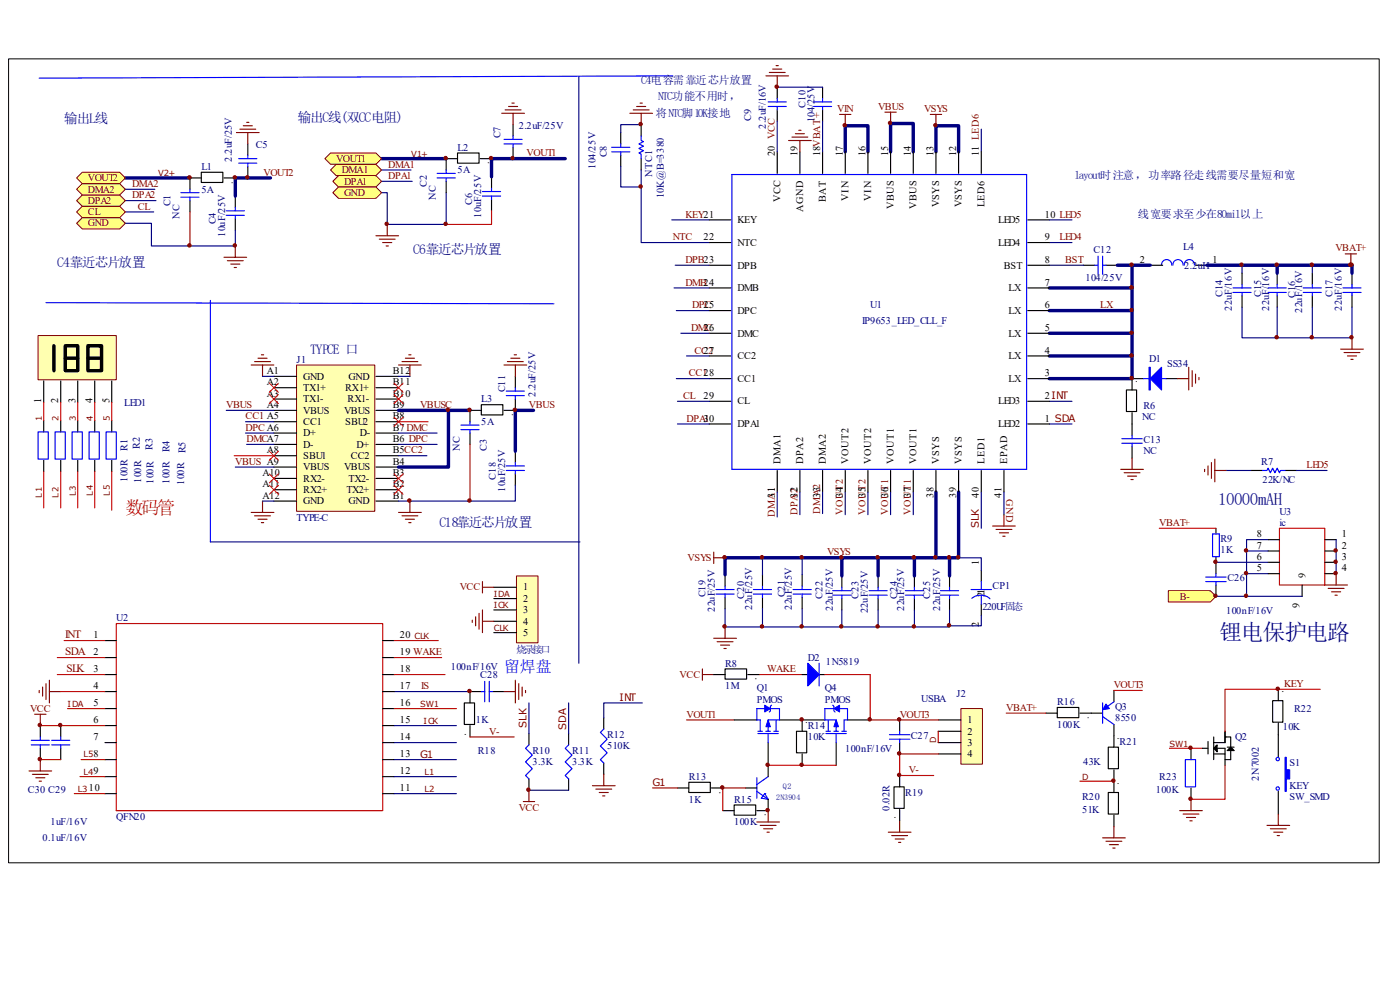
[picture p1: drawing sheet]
<svg xmlns="http://www.w3.org/2000/svg" width="297mm" height="210mm" viewBox="0 0 297 210" stroke-linecap="round" stroke-linejoin="round" font-family="sans-serif">
<path d="M1.8 12.5h290.8v170.5h-290.8z" fill="none" stroke="#000" stroke-width=".21"/>
<g fill="none" stroke="#00f" stroke-width=".24">
<path d="M142.8 16.1l-134.5 .5M104.3 39.9v.7M106.9 30.5h3.9M106.9 29.6h3.9M108.8 28.8v.8M108.8 30.5v.7M136 28.8v1l.5 .2-1 .5 1 .5-1 .5 1 .5-1 .5 .5 .2v1M163 22.6h3.8M163 21.6h3.8M164.9 20.9v.7M164.9 22.6v.7M102.4 40.6h3.8"/>
<path d="M102.4 41.6h3.8M104.3 41.6v.7M232.2 56.3h.8M233 54.3v3.9M233.9 54.3v3.9M233.9 56.3h.7M248.6 56.2a1.08 1.08 0 0 0-1.1-1.1 1.08 1.08 0 0 0-1.1 1.2M251 56.2a1.08 1.08 0 0 0-1.1-1.1 1.08 1.08 0 0 0-1.1 1.2M253.4 56.2a1.08 1.08 0 0 0-1.1-1.1 1.08 1.08 0 0 0-1.1 1.2M269 61.1h3.9M269 62h3.9M271 60.4v.7"/>
<path d="M271 62v.8M276.5 61.1h3.8M276.5 62h3.8M278.4 60.4v.7M278.4 62v.8M284.9 61.1h3.9M284.9 62h3.9M286.8 60.4v.7M286.8 62v.8M267.8 99.8h1l.2-.5 .5 1 .5-1 .5 1 .5-1 .4 1 .3-.5h.9M151.9 126h3.8M151.9 125.1h3.8"/>
<path d="M153.8 124.3v.8M153.8 126v.7M159.8 126h3.9M159.8 125.1h3.9M161.8 124.3v.8M161.8 126v.7M168.3 126h3.8M168.3 125.1h3.8M170.2 124.3v.8M170.2 126v.7M176.7 126.3h3.8M176.7 125.3h3.8"/>
<path d="M178.6 124.6v.7M178.6 126.3v.7"/>
</g>
<g fill="none" stroke="#000" stroke-width=".24">
<path d="M164.9 18.5v2.4M104.3 37.5v2.4M108.8 26.4v2.4M108.8 31.2v2.5M136 26.4v2.4M136 33.7v2.4M164.9 23.3v2.4M104.3 42.3v2.4M229.8 56.3h2.4M234.6 56.3h2.4M244.3 56.3h2.4M253.6 56.3h2.4"/>
<path d="M271 58v2.4M278.4 58v2.4M286.8 58v2.4M271 62.8v2.4M278.4 62.8v2.4M286.8 62.8v2.4M265.4 99.8h2.4M272.6 99.8h2.4M153.8 121.9v2.4M153.8 126.7v2.5M161.8 121.9v2.4M161.8 126.7v2.5"/>
<path d="M170.2 121.9v2.4M170.2 126.7v2.5M178.6 122.2v2.4M178.6 127v2.4"/>
</g>
<path d="M80.9 36.1h6.3M80.9 38.5h6.5M263.5 65.2v6.5h7.5M271 65.2v6.5h7.4M278.4 65.2v6.5h8.4v-6.5" fill="none" stroke="#000080" stroke-width=".24"/>
<path d="M79.7 50h4.9M80.5 50.7h3.3M81.2 51.5h1.9M81.9 52.2h.5M82.2 47.6v2.4M284.4 74.1h4.8M285.1 74.8h3.4M285.9 75.5h1.9M286.6 76.2h.5M286.8 71.7v2.4M151.4 117.1v2.4M151.4 118.3h2.4" fill="none" stroke="#800000" stroke-width=".24"/>
<path d="M62.9 77.4h16.6v31.1h-16.6z" fill-rule="evenodd" fill="#ffffb0" stroke="#800000" stroke-width=".21"/>
<g fill="none" stroke="#000" stroke-width=".24">
<path d="M174.5 18.5v2.4M52.6 30.5v2.4M52.6 35.3v2.4M131.7 28.1v2.4M131.7 32.9v2.4M164.9 32.2v4.6M169.7 32.2v4.6M174.5 23.3v2.4M174.5 32.2v4.6M179.3 32.2v4.6M184.1 32.2v4.6M188.9 32.2v4.6"/>
<path d="M193.7 32.2v4.6M198.6 32.2v4.6M203.4 32.2v4.6M208.2 32.2v4.6M49.9 41.6v2.4M49.9 46.4v2.4M150.5 56.3h4.5M150.5 51.5h4.5M150.5 46.6h4.5M218 56.3h4.6M218 51.5h4.6M218 46.6h4.6"/>
<path d="M263.5 58v2.4M58.1 79.8h4.8M79.7 79.8h4.9M109.3 79.8v2.4M150.5 75.5h4.5M150.5 70.7h4.5M150.5 65.9h4.5M150.5 61.1h4.5M218 75.5h4.6M218 70.7h4.6M218 65.9h4.6M218 61.1h4.6"/>
<path d="M263.5 62.8v2.4M58.1 82.2h4.8M58.1 84.7h4.8M58.1 87.1h4.8M58.1 89.5h4.8M58.1 91.9h4.8M58.1 94.3h4.8M58.1 96.7h4.8M58.1 99.1h4.8M79.7 82.2h4.9M79.7 84.7h4.9M79.7 87.1h4.9"/>
<path d="M79.7 89.5h4.9M79.7 91.9h4.9M79.7 94.3h4.9M79.7 96.7h4.9M79.7 99.1h4.9M109.3 84.7v2.4M109.3 95.7v2.4M150.5 80.3h4.5M150.5 89.9h4.5M150.5 85.1h4.5M164.9 99.8v4.6M169.7 99.8v4.6"/>
<path d="M174.5 99.8v4.6M179.3 99.8v4.6M184.1 99.8v4.6M188.9 99.8v4.6M193.7 99.8v4.6M198.6 99.8v4.6M203.4 99.8v4.6M208.2 99.8v4.6M213 99.8v4.6M218 80.3h4.6M218 89.9h4.6M218 85.1h4.6"/>
<path d="M240.2 80.3h2.4M247.4 80.3h2.4M58.1 101.5h4.8M58.1 103.9h4.8M58.1 106.3h4.8M79.7 101.5h4.9M79.7 103.9h4.9M79.7 106.3h4.9M109.3 100.5v2.4M186.3 122.2v2.4M186.3 127v2.4M194 122.2v2.4"/>
<path d="M194 127v2.4M201.4 122.2v2.4M201.4 127v2.4M208.2 121v2.4M208.2 128.2v2.4"/>
</g>
<g fill="none" stroke="#000080" stroke-width=".24">
<path d="M164.9 18.5h9.6M131.7 35.3v4.4h4.3M136 36.1v15.4h14.5M136 26.4h-4.3v1.7M164.9 25.7v6.5M174.5 25.7v6.5M208.2 27.4v4.8M26.6 47.4h5.5v4.8h17.8v-3.4M26.6 40.2h6.2M26.6 42.6h6.5M26.6 45h6M80.9 40.9h1.3v6.7h12.5v-6.7"/>
<path d="M142.5 46.6h8M143.2 56.3h7.3M222.6 56.3h7.2M222.6 51.5h4.8M222.6 46.6h4.8M263.5 56.3v1.7M278.4 56.3v1.7M55.7 79.8h2.4M84.6 79.8h2.4M143 61.1h7.5M143.5 65.9h7M144.4 70.7h6.1"/>
<path d="M145.6 75.5h4.9M48 87.1h10.1M49.9 99.1h8.2M52.1 89.5h6M52.1 91.9h6M52.3 94.3h5.8M84.6 96.7h6M84.6 91.9h8.1M84.6 94.3h8.1M143.5 80.3h7M143.7 89.9h6.8M143.7 85.1h6.8"/>
<path d="M222.6 89.9h4.8M222.6 85.1h4.8M260.1 99.8h5.3M275 99.8h6.5M55.7 106.3h2.4M109.3 102.9v3.4h-24.7M161.8 118.3v3.6M164.9 104.4v5.3M169.7 104.4v4.8M170.2 118.3v3.6M174.5 104.4v4.5M179.3 104.4v4.8"/>
<path d="M184.1 104.4v4.8M188.9 104.4v4.8M193.7 104.4v4.8M203.4 118.3h4.8v2.7M208.2 104.4v7.7M213 104.4v4.8M153.8 129.2v3.8h24.8v-3.6M161.8 129.2v3.8M170.2 129.2v3.8M178.6 133h7.7M186.3 129.4v3.6h15.1v-.2h6.8v-2.2M194 129.4v3.6"/>
<path d="M201.4 129.4v3.4"/>
</g>
<g fill="none" stroke="#800000" stroke-width=".24">
<path d="M162.5 16.1h4.8M163.2 15.4h3.4M163.9 14.7h1.9M164.6 13.9h.5M164.9 16.1v2.4M50.2 28.1h4.8M50.9 27.4h3.4M51.6 26.7h1.9M52.3 26h.5M52.6 28.1v2.4M106.4 24h4.9M107.2 23.3h3.3"/>
<path d="M107.9 22.6h1.9M108.6 21.9h.5M108.8 24v2.4M133.6 24h4.8M134.3 23.3h3.4M135.1 22.6h1.9M135.8 21.9h.5M136 24v2.4M167.3 29.8h4.8M168 29.1h3.4M168.7 28.4h2M169.5 27.6h.4"/>
<path d="M169.7 29.8v2.4M178.1 24.3h2.4M179.3 24.3v2.4M187.7 23.8h2.4M188.9 23.8v2.4M197.4 24.3h2.4M198.6 24.3v2.4M47.5 54.6h4.8M48.2 55.3h3.4M49 56h1.9M49.7 56.7h.5M49.9 52.2v2.4"/>
<path d="M285.4 53.9h2.4M286.6 53.9v2.4M53.3 77.4h4.8M54 76.7h3.4M54.7 76h2M55.5 75.3h.4M55.7 77.4v2.4M84.6 77.4h4.8M85.3 76.7h3.3M86 76h1.9M86.7 75.3h.5M87 77.4v2.4"/>
<path d="M106.9 77.4h4.8M107.6 76.7h3.4M108.4 76h1.9M109.1 75.3h.5M109.3 77.4v2.4M252.2 77.9v4.8M252.9 78.6v3.4M253.6 79.4v1.9M249.8 80.3h2.4M254.4 80.1v.5M255.6 99.6v.4M256.3 98.8v2"/>
<path d="M257 98.1v3.4M257.7 97.4v4.8M257.7 99.8h2.4M53.3 108.7h4.8M54 109.4h3.4M54.7 110.1h2M55.5 110.9h.4M55.7 106.3v2.4M84.6 108.7h4.8M85.3 109.4h3.3M86 110.1h1.9M86.7 110.9h.5"/>
<path d="M87 106.3v2.4M210.6 111.6h4.8M211.3 112.3h3.4M212 113h2M212.7 113.8h.5M213 109.2v2.4M151.4 135.4h4.8M152.1 136.1h3.4M152.9 136.9h1.9M153.6 137.6h.5M153.8 133v2.4"/>
</g>
<g fill="none" stroke="#f00" stroke-width=".21">
<path d="M57.1 95.7l2 1.9M57.1 81.3l2 1.9M57.1 83.7l2 1.9M59.1 95.7l-2 1.9M59.1 81.3l-2 1.9M59.1 83.7l-2 1.9M83.6 88.5l1.9 1.9M83.6 83.7l1.9 1.9M83.6 81.3l1.9 1.9M85.5 88.5l-1.9 1.9M85.5 83.7l-1.9 1.9M85.5 81.3l-1.9 1.9"/>
<path d="M57.1 100.5l2 2M57.1 102.9l2 2M59.1 100.5l-2 2M59.1 102.9l-2 2M83.6 102.9l1.9 2M83.6 100.5l1.9 2M85.5 102.9l-1.9 2M85.5 100.5l-1.9 2"/>
</g>
<g fill="none" stroke="#000080" stroke-width=".72">
<path d="M26.6 37.7h13.7M57.4 37.7h-7.5v3.9M80.9 33.7h13.8M119.9 33.7h-15.6v3.8M179.3 32.2v-5.5h4.8v5.5M188.9 32.2v-6h4.8v6M198.6 32.2v-5.5h4.8v5.5M237 56.3h7M240.2 56.3v4.8h-17.6M256 56.3h15v1.7M271 56.3h15.8M286.6 56.3h.2v1.7"/>
<path d="M240.2 61.1v4.8h-17.6M240.2 65.9v4.8h-17.6M240.2 70.7v4.8h-17.6M240.2 75.5v4.8h-17.6M84.6 87.1h15.1M95.1 87.1v12h-10.5M113.2 87.1h-3.9v8.6M178.6 118.3h-24.8v3.6M186.3 118.3v3.9M194 118.3v3.9M198.6 104.4v13.9h4.8v-13.9M198.6 118.3h-20v3.9"/>
<path d="M201.4 118.3v3.9"/>
</g>
<g fill="none" stroke="#00f" stroke-width=".24">
<path d="M50.6 34.6h3.9M50.6 33.7h3.9M52.6 32.9v.8M52.6 34.6v.7M129.8 32.2h3.8M129.8 31.2h3.8M131.7 30.5v.7M131.7 32.2v.7M155.3 37h62.5v62.6h-62.5zM172.6 22.6h3.8M172.6 21.6h3.8M174.5 20.9v.7"/>
<path d="M174.5 22.6v.7M48 44.7h3.8M48 45.7h3.8M49.9 44v.7M49.9 45.7v.7M9.8 64.2l107.7 .2M44.6 63.7v51.3M261.6 61.1h3.8M261.6 62h3.8M263.5 60.4v.7M263.5 62v.8M107.4 98.8h3.9"/>
<path d="M107.4 99.8h3.9M107.4 83h3.9M107.4 83.9h3.9M109.3 82.2v.8M109.3 83.9v.8M109.3 98.1v.7M109.3 99.8v.7M242.6 80.3h1.4M246.4 80.3h1M184.4 126.3h3.8M184.4 125.3h3.8M186.3 124.6v.7"/>
<path d="M186.3 126.3v.7M192.1 126.3h3.8M192.1 125.3h3.8M194 124.6v.7M194 126.3v.7M199.5 126.3h3.9M199.5 125.3h3.9M201.4 124.6v.7M201.4 126.3v.7M206 125.1h4.3M206.2 126.9a2.93 2.93 0 0 1 3.8 .1M208.2 123.4v1.7"/>
<path d="M208.2 126.3v1.9"/>
</g>
<path d="M122.8 16.3v124.4M44.6 115h78.4" fill="none" stroke="#0c0087" stroke-width=".24"/>
<g fill="#00f" stroke="#00f" stroke-width=".24">
<path d="M246.4 77.9v4.8l-2.4-2.4z"/>
<path d="M243.8 77.9h.2v4.8h-.2z" fill-rule="evenodd"/>
</g>
<g fill="#ffff80" stroke="#800000" stroke-width=".21">
<path d="M68.9 33.7l1.2-1.2h9.6l1.2 1.2-1.2 1.2h-9.6z" fill-rule="evenodd"/>
<path d="M71.3 34.9h8.4l1.2 1.2-1.2 1.2h-8.4l-1.2-1.2z" fill-rule="evenodd"/>
<path d="M70.6 38.5l1.2-1.2h7.9l1.2 1.2-1.2 1.2h-7.9z" fill-rule="evenodd"/>
<path d="M70.6 40.9l1.2-1.2h7.9l1.2 1.2-1.2 1.2h-7.9z" fill-rule="evenodd"/>
<path d="M16.3 47.4l1.2-1.2h7.9l1.2 1.2-1.2 1.2h-7.9z" fill-rule="evenodd"/>
<path d="M16.3 45l1.2-1.2h7.9l1.2 1.2-1.2 1.2h-7.9z" fill-rule="evenodd"/>
<path d="M16.3 42.6l1.2-1.2h7.9l1.2 1.2-1.2 1.2h-7.9z" fill-rule="evenodd"/>
<path d="M16.3 40.2l1.2-1.3h7.9l1.2 1.3-1.2 1.2h-7.9z" fill-rule="evenodd"/>
<path d="M16.3 37.7l1.2-1.2h7.9l1.2 1.2-1.2 1.2h-7.9z" fill-rule="evenodd"/>
</g>
<path d="M7.4 151.5h2.4M8.6 151.5v2.4M111 170h2.4M112.2 167.6v2.4M125.7 166.7h4.8M126.4 167.4h3.4M127.1 168.1h2M127.8 168.8h.5M128.1 164.3v2.4" fill="none" stroke="#800000" stroke-width=".24"/>
<g fill="none" stroke="#000" stroke-width=".24">
<path d="M9.3 89.2v2.4M9.3 97.6v2.4M12.9 89.2v2.4M12.9 97.6v2.4M16.5 89.2v2.4M16.5 97.6v2.4M20.1 89.2v2.4M20.1 97.6v2.4M23.7 89.2v2.4M23.7 97.6v2.4M112.2 155.6v2.4M120.6 155.6v2.4"/>
<path d="M128.1 152.2v2.4M112.2 165.2v2.4M120.6 165.2v2.4M128.1 161.9v2.4"/>
</g>
<path d="M8.1 91.6h2.1v5.8h-2.1zM11.7 91.6h2.1v5.8h-2.1zM15.3 91.6h2.2v5.8h-2.2zM18.9 91.6h2.2v5.8h-2.2zM22.5 91.6h2.2v5.8h-2.2zM112.2 158l-.7 .7 1.4 1.5-1.4 1.4 1.4 1.5-1.4 1.4 .7 .7M120.6 158l-.7 .7 1.5 1.5-1.5 1.4 1.5 1.5-1.5 1.4 .7 .7M128.1 154.6l-.7 .8 1.4 1.4-1.4 1.5 1.4 1.4-1.4 1.4 .7 .8" fill="none" stroke="#00f" stroke-width=".24"/>
<path d="M112.2 149.1v6.5M120.6 149.1v6.5M136.3 149.1h-8.2v3.1M112.2 167.6h8.4" fill="none" stroke="#000080" stroke-width=".24"/>
<path d="M9.3 100v7.7M12.9 100v7.7M16.5 100v7.7M20.1 100v7.7" fill="none" stroke="#bf0000" stroke-width=".24"/>
<path d="M8.1 71.2h16.6v9.4h-16.6z" fill-rule="evenodd" fill="#ffffb0" stroke="#800000" stroke-width=".21"/>
<g fill="none" stroke="#000" stroke-width=".24">
<path d="M9.3 80.8v4.6M12.9 80.8v4.6M16.5 80.8v4.6M20.1 80.8v4.6M23.7 80.8v4.6M258 112.1v1.2M258 118.1v3.6M269 116.9h2.4M269 119.3h2.4M269 114.5h2.4M281.1 116.9h2.4M281.1 119.3h2.4"/>
<path d="M281.1 114.5h2.4M258 124.1v2.4M269 121.7h2.4M276.2 124.1v2.4M281.1 121.7h2.4M221.9 151.3h2.4M224.3 150.1h4.6v2.1h-4.6zM229.1 151.3h4.8M235.1 158.5h2.2v4.6h-2.2zM236.3 146.5v2.4M236.3 153.7v4.8M235.1 168.1h2.2v4.6h-2.2z"/>
<path d="M236.3 163.3v4.8M236.3 172.9v2.4"/>
</g>
<path d="M11.4 73.3v5.3M13.8 73.3h2.7v5.3h-2.7zM13.8 76h2.7M18.7 73.3h2.8v5.3h-2.8zM18.7 76h2.8" fill="none" stroke="#000" stroke-width=".72"/>
<path d="M9.3 85.4v3.8M12.9 85.4v3.8M16.5 85.4v3.8M20.1 85.4v3.8M23.7 85.4v3.8M23.7 100v8.2M271.4 112.1h9.7v12h-9.7zM236.3 146.5h6M229.1 165.7h7.2" fill="none" stroke="#bf0000" stroke-width=".24"/>
<path d="M257.2 113.3h1.5v4.8h-1.5zM255.8 122.4h4.3M255.8 123.4h4.3M258 121.7v.7M258 123.4v.7M233.9 149.1v4.3M233.9 152l2.4 1.7M236.3 148.9l-1.7 1.2" fill="none" stroke="#00f" stroke-width=".24"/>
<path d="M234.6 149.4l.8 .9-1.5 .3z" fill="#00f" stroke="#00f" stroke-width=".21"/>
<path d="M281.1 124.1h4.8M281.8 124.8h3.3M282.5 125.5h1.9M283.2 126.3h.5M283.5 121.7v2.4M233.9 177.7h4.8M234.6 178.5h3.4M235.4 179.2h1.9M236.1 179.9h.5M236.3 175.3v2.4" fill="none" stroke="#800000" stroke-width=".24"/>
<path d="M258 119.3h11M264.5 116.9h4.5M269 114.5h-4.5v12h11.7M283.5 114.5v7.2M258 126.5h6.5M264.5 121.7h4.5" fill="none" stroke="#000080" stroke-width=".24"/>
<path d="M247.9 125.3h8.9l1.2 1.2-1.2 1.2h-8.9z" fill-rule="evenodd" fill="#ffff80" stroke="#800000" stroke-width=".21"/>
<g fill="none" stroke="#bf0000" stroke-width=".24">
<path d="M40.3 45v7.2M104.3 44.7v2.9h-9.6M49.7 96.7h8.4M84.6 89.5h6.2M99.7 94.3v12M245.9 112.1h12.1M12.2 139.5h10.1M13.6 135.9h8.7M24.7 132.3h56.5v39.7h-56.5zM83.6 135.9h9.4M83.6 139.5h10.1M8.6 153.9h13.7"/>
<path d="M12.2 143.1h10.1M12.9 146.7h9.4M14.3 150.3h8M83.6 143.1h10.8M83.6 150.3h13.2M213.5 151.3h8.4M271.2 146.2h8.9M8.6 161.1h4.3M15.8 168.4h6.5M17 164.8h5.3M17.2 161.1h5.1"/>
</g>
<g fill="none" stroke="#000" stroke-width=".24">
<path d="M42.7 36.5h4.6v2.2h-4.6zM42.7 37.7h-2.4v2.5M47.5 37.7h2.4M94.7 38.5v2.4M97.1 32.5h4.5v2.1h-4.5zM97.1 33.7h-2.4v2.4M101.9 33.7h2.4M40.3 42.6v2.4M99.7 91.9v2.4M102.1 85.9h4.6v2.1h-4.6zM102.1 87.1h-2.4v2.4M106.9 87.1h2.4"/>
<path d="M239 82.7h2.1v4.6h-2.1zM240.2 80.3v2.4M240.2 87.5v4.8M240.2 94.8v2.4M22.3 135.9h2.4M22.3 139.5h2.4M81.2 135.9h2.4M81.2 139.5h2.4M8.6 153.9v2.4M8.6 158.7v2.4M12.9 153.9v2.4M12.9 158.7v2.4"/>
<path d="M22.3 146.7h2.4M22.3 157.5h2.4M22.3 143.1h2.4M22.3 150.3h2.4M22.3 153.9h2.4M81.2 146.7h2.4M81.2 157.5h2.4M81.2 143.1h2.4M81.2 150.3h2.4M81.2 153.9h2.4M270 148.6h2.2v4.6h-2.2zM271.2 146.2v2.4"/>
<path d="M271.2 153.4v7.3M22.3 164.8h2.4M22.3 168.4h2.4M22.3 161.1h2.4M81.2 164.8h2.4M81.2 168.4h2.4M81.2 161.1h2.4M271.2 167.9v4.8"/>
</g>
<g fill="none" stroke="#00f" stroke-width=".24">
<path d="M92.7 36.8h3.9M92.7 37.7h3.9M94.7 36.1v.7M94.7 37.7v.8M38.4 40.9h3.8M38.4 41.8h3.8M40.3 40.2v.7M40.3 41.8v.8M97.8 90.2h3.8M97.8 91.1h3.8M99.7 89.5v.7M99.7 91.1v.8"/>
<path d="M238 94h4.3M238 93.1h4.3M240.2 92.3v.8M240.2 94v.8M6.6 157.1h3.9M6.6 158h3.9M8.6 156.3v.8M8.6 158v.7M11 157.1h3.8M11 158h3.8M12.9 156.3v.8M12.9 158v.7"/>
<circle cx="271.1" cy="161" r=".36"/>
<circle cx="271.1" cy="167.3" r=".36"/>
</g>
<g fill="none" stroke="#800000" stroke-width=".24">
<path d="M237.8 99.6h4.8M240.2 97.2v2.4M238.5 100.3h3.4M239.2 101h1.9M239.9 101.7h.5M8.3 146.5v.5M9 145.7v2M9.8 145v3.4M10.5 144.3v4.8M10.5 146.7h2.4M6.1 163.5h4.9M6.9 164.3h3.3"/>
<path d="M7.6 165h1.9M8.3 165.7h.5M8.6 161.1v2.4M268.8 175.1h4.8M269.5 175.8h3.4M270.2 176.5h2M271 177.3h.4M271.2 172.7v2.4"/>
</g>
<path d="M83.6 153.9h13.2M83.6 146.7h16.1M83.6 157.5h13.2M83.6 161.1h13.2M83.6 164.8h13.2M83.6 168.4h13.2" fill="none" stroke="#000080" stroke-width=".24"/>
<path d="M272.6 160.7h.3v2.6h.7v1.9h-.7v2.7h-.3z" fill-rule="evenodd" fill="#00f" stroke="#00f" stroke-width=".24"/>
<g fill="#800000" stroke="#800000" stroke-width=".21">
<circle cx="135.9" cy="26.3" r=".36"/>
<circle cx="278.3" cy="71.5" r=".36"/>
<circle cx="286.7" cy="71.5" r=".36"/>
<circle cx="270.8" cy="71.5" r=".36"/>
<circle cx="164.8" cy="18.4" r=".36"/>
<circle cx="108.7" cy="33.5" r=".36"/>
<circle cx="153.7" cy="118.2" r=".36"/>
<circle cx="82" cy="47.5" r=".36"/>
<circle cx="86.8" cy="106.2" r=".36"/>
<circle cx="95" cy="86.9" r=".36"/>
<circle cx="99.6" cy="86.9" r=".36"/>
<circle cx="109.2" cy="86.9" r=".36"/>
<circle cx="94.5" cy="33.5" r=".36"/>
<circle cx="104.2" cy="33.5" r=".36"/>
<circle cx="94.5" cy="47.5" r=".36"/>
<circle cx="161.6" cy="118.2" r=".36"/>
<circle cx="170.1" cy="118.2" r=".36"/>
<circle cx="153.7" cy="132.9" r=".36"/>
<circle cx="178.5" cy="132.9" r=".36"/>
<circle cx="170.1" cy="132.9" r=".36"/>
<circle cx="161.6" cy="132.9" r=".36"/>
<circle cx="186.2" cy="118.2" r=".36"/>
<circle cx="193.9" cy="118.2" r=".36"/>
<circle cx="201.3" cy="118.2" r=".36"/>
<circle cx="193.9" cy="132.9" r=".36"/>
<circle cx="186.2" cy="132.9" r=".36"/>
<circle cx="49.8" cy="52.1" r=".36"/>
<circle cx="40.2" cy="37.6" r=".36"/>
<circle cx="49.8" cy="37.6" r=".36"/>
<circle cx="240" cy="61" r=".36"/>
<circle cx="240" cy="56.1" r=".36"/>
<circle cx="240" cy="65.8" r=".36"/>
<circle cx="240" cy="70.6" r=".36"/>
<circle cx="240" cy="75.4" r=".36"/>
<circle cx="240" cy="80.2" r=".36"/>
<circle cx="263.4" cy="56.1" r=".36"/>
<circle cx="270.8" cy="56.1" r=".36"/>
<circle cx="278.3" cy="56.1" r=".36"/>
<circle cx="198.4" cy="118.2" r=".36"/>
<circle cx="203.2" cy="118.2" r=".36"/>
<circle cx="178.5" cy="118.2" r=".36"/>
<circle cx="179.2" cy="26.6" r=".36"/>
<circle cx="188.8" cy="26.1" r=".36"/>
<circle cx="198.4" cy="26.6" r=".36"/>
<circle cx="52.4" cy="37.6" r=".36"/>
<circle cx="201.3" cy="132.6" r=".36"/>
<circle cx="135.9" cy="39.5" r=".36"/>
<circle cx="236.2" cy="165.6" r=".36"/>
<circle cx="283.3" cy="121.6" r=".36"/>
<circle cx="283.3" cy="116.8" r=".36"/>
<circle cx="283.3" cy="119.2" r=".36"/>
<circle cx="257.8" cy="119.2" r=".36"/>
<circle cx="264.3" cy="126.4" r=".36"/>
<circle cx="264.3" cy="121.6" r=".36"/>
<circle cx="264.3" cy="116.8" r=".36"/>
<circle cx="257.8" cy="126.4" r=".36"/>
<circle cx="40.2" cy="52.1" r=".36"/>
<circle cx="99.6" cy="106.2" r=".36"/>
<circle cx="286.7" cy="56.1" r=".36"/>
<circle cx="286.5" cy="56.1" r=".36"/>
<circle cx="112.1" cy="167.5" r=".36"/>
<circle cx="8.4" cy="153.8" r=".36"/>
<circle cx="12.8" cy="153.8" r=".36"/>
<circle cx="8.4" cy="161" r=".36"/>
</g>
<path d="M109.6 122.2h4.5v14.2h-4.5z" fill-rule="evenodd" fill="#ffffb0" stroke="#800000" stroke-width=".21"/>
<g fill="none" stroke="#000" stroke-width=".24">
<path d="M104.8 124.6h4.8M104.8 127h4.8M104.8 129.4h4.8M104.8 131.8h4.8M104.8 134.2h4.8M98.5 149.1h2.2v4.6h-2.2zM99.7 153.9v2.4M102.1 146.7h-2.4v2.4M104.5 146.7h2.4M170.2 152.7h4.8M177.4 157.5v4.8M179.8 152.7h4.8"/>
<path d="M143.7 167.2h2.4M146.1 166h4.6v2.1h-4.6zM150.9 167.2h2.4M153.3 172h2.4M155.7 170.8h4.6v2.1h-4.6zM158.2 167.2h2.4M163 162.3v2.5M163 169.6v2.4h-2.4"/>
</g>
<g fill="none" stroke="#800000" stroke-width=".24">
<path d="M100.2 131.6v.4M100.9 130.8v2M101.6 130.1v3.4M102.4 123.4v2.4M102.4 129.4v4.8M102.4 124.6h2.4M102.4 131.8h2.4M106.9 146.7h2.4M109.3 144.3v4.8M110.1 145v3.4M110.8 145.7v2M111.5 146.5v.5"/>
<path d="M160.6 174.4h4.8M161.3 175.1h3.3M162 175.8h1.9M162.7 176.5h.5M163 172v2.4"/>
</g>
<g fill="none" stroke="#00f" stroke-width=".24">
<path d="M102.1 146.7h.7M102.8 144.5v4.4M103.8 146.7h.7M103.8 144.5v4.4M175.2 155.6h4.4M175.2 155.1h1M175.7 152.7v2.4M176.7 149.6l.2 .2v1l.3 .2M176.9 150.3h-1.9v2.4h2.4v2.4M176.9 155.1h1M177.4 155.6v1.9M178.1 150.3h1.7v2.4h-.7v2.4"/>
<path d="M178.6 155.1h1M160.6 167.9l2.4 1.7M160.6 165v4.3M161.5 169.3h.1M161.5 169.3l1.5 .3M162.2 168.4h.1M162.2 168.4l.8 1.2M162.2 168.4l-.7 .9M163 164.8l-2.4 1.6"/>
</g>
<path d="M99.7 156.3h9.4M161 143.1h9.2M138.4 167.2h5.3M158.2 167.2h-4.9v4.8" fill="none" stroke="#bf0000" stroke-width=".24"/>
<circle cx="99.6" cy="146.6" r=".36" fill="#800000" stroke="#800000" stroke-width=".21"/>
<g fill="#00f" stroke="#00f" stroke-width=".21">
<path d="M177.4 152.7l.5 1.5h-1z"/>
<path d="M176.9 150.3l1.2-.7v1.4z"/>
</g>
<path d="M203.9 150.3h4.5v11.8h-4.5z" fill-rule="evenodd" fill="#ffffb0" stroke="#800000" stroke-width=".21"/>
<g fill="none" stroke="#000" stroke-width=".24">
<path d="M151.4 143.1h2.4M153.8 141.9h4.6v2.2h-4.6zM155.7 152.7h4.9M158.6 143.1h2.4M163 157.5v4.8M165.4 152.7h4.8v2.4M169 155.1h2.1v4.6h-2.1zM170.2 159.9v2.4M170.2 143.1h1.2M173.8 143.1h1.2M190.9 152.7v2.4M190.9 157.5v2.4"/>
<path d="M199 152.7h4.9M199 155.1h4.9M199 157.5h4.9M199 159.9h4.9M252.7 158.7v2.4M255.1 158.7h1.2M256.3 157.3v2.6M257.5 158.7l.7-.7v1.5zM257.5 159.9h2.4M257.5 156.3v4.8M258 158.7v.3l-.3-.3 .3-.4 .2 .9-.7-.5h2.4v3.6M259.9 156.3h.1"/>
<path d="M259.9 156.3h1.2v2.2M259.9 155.1v2.4h-2.4M260.4 158.5h1.4M260.6 159l.5-.3 .5 .3zM261.1 158.7l-.2 .3M261.1 158.7l.2 .3M261.1 158.5l.7 .7h-1.4zM261.1 159.2v1.9h-1.2M189.7 166.9h2.1v4.6h-2.1zM190.9 164.5v2.4M190.9 171.7v2.4M252.7 167.2v2.4"/>
</g>
<path d="M145.6 152.7h10.1M175 143.1h9.6v9.6h14.4M199 159.9h-8.1v4.6h7.2M199 155.1v2.4M248.1 158.7h7M271.2 146.2h-11.3v8.9M163 162.3h14.4M259.9 162.3v7.3h-7.2" fill="none" stroke="#bf0000" stroke-width=".24"/>
<path d="M149 141.9v2.4M149 143.1h2.4M188.5 176.5h4.8M189.2 177.3h3.3M189.9 178h1.9M190.6 178.7h.5M190.9 174.1v2.4M250.3 172h4.8M251 172.7h3.4M251.7 173.4h1.9M252.4 174.1h.5M252.7 169.6v2.4" fill="none" stroke="#800000" stroke-width=".24"/>
<g fill="none" stroke="#00f" stroke-width=".24">
<path d="M160.8 155.6h4.3M160.8 155.1h1M162.2 150.3h-1.6v2.4h.7v2.4M162.5 155.1h.9M163 155.6v1.9M163.4 150.3h2v2.4h-2.4v2.4M163.7 149.6l-.3 .2v1l-.2 .2M164.2 155.1h.9M164.6 152.7v2.4M173.8 140.7v4.8M188.7 156.8h4.3M188.7 155.9h4.3"/>
<path d="M190.9 155.1v.8M190.9 156.8v.7M251.5 161.1h2.1v5.8h-2.1z"/>
</g>
<path d="M171.4 140.7l2.4 2.4-2.4 2.4z" fill="#00f" stroke="#00f" stroke-width=".24"/>
<g fill="#00f" stroke="#00f" stroke-width=".21">
<path d="M163 152.7l.4 1.5h-.9z"/>
<path d="M162.2 149.6l1.2 .7-1.2 .7z"/>
</g>
<g fill="#800000" stroke="#800000" stroke-width=".21">
<circle cx="184.5" cy="152.6" r=".36"/>
<circle cx="170.1" cy="152.6" r=".36"/>
<circle cx="153.2" cy="167" r=".36"/>
<circle cx="162.8" cy="162.2" r=".36"/>
<circle cx="162.8" cy="171.8" r=".36"/>
<circle cx="170.1" cy="162.2" r=".36"/>
<circle cx="190.7" cy="152.6" r=".36"/>
<circle cx="190.7" cy="159.8" r=".36"/>
<circle cx="190.7" cy="164.4" r=".36"/>
<circle cx="252.6" cy="158.6" r=".36"/>
<circle cx="271.1" cy="146.1" r=".36"/>
<circle cx="252.6" cy="169.4" r=".36"/>
</g>
<text font-size="4.8" fill="#000080" x="258.7" y="135.7">锂电保护电路</text>
<text font-size="3.8" fill="#f00" x="26.6" y="109">数码管</text>
<text font-size="3.6" fill="#000080" x="258.4" y="107.2">10000mAH</text>
<text font-size="3.4" fill="#00f" x="106.9" y="142.5">留焊盘</text>
<g font-size="2.9" fill="#000080">
<text x="13.6" y="26">输出L线</text>
<text x="63.2" y="25.8">输出C线(双CC电阻)</text>
<text x="87.7" y="53.9">C6靠近芯片放置</text>
<text x="12.2" y="56.6">C4靠近芯片放置</text>
<text x="65.8" y="75.1">TYPCE 口</text>
<text x="93.2" y="111.9">C18靠近芯片放置</text>
</g>
<g font-size="2.4" fill="#000080">
<text x="136" y="17.9">C4电容需靠近芯片放置</text>
<text x="139.6" y="21.3">NTC功能不用时，</text>
<text x="139.1" y="24.9">将NTC脚10K接地</text>
<text x="227.9" y="37.9">layout时注意，功率路径走线需要尽量短和宽</text>
<text x="241.4" y="46.3">线宽要求至少在80mil以上</text>
</g>
<g font-size="2.4" fill="#800000">
<text x="13.8" y="135.3">INT</text>
<text x="13.8" y="138.9">SDA</text>
<text x="14.1" y="142.5">SLK</text>
</g>
<g font-size="2.2" fill="#000080">
<text x="170.9" y="22.8" transform="rotate(-90 170.9 22.8)">C10</text>
<text x="106.2" y="29.3" transform="rotate(-90 106.2 29.3)">C7</text>
<text x="110.1" y="27.4">2.2uF/25V</text>
<text x="159.3" y="25.7" transform="rotate(-90 159.3 25.7)">C9</text>
<text x="162.5" y="27.4" transform="rotate(-90 162.5 27.4)">2.2uF/16V</text>
<text x="172.8" y="26" transform="rotate(-90 172.8 26)">104/25V</text>
<text x="49.2" y="34.4" transform="rotate(-90 49.2 34.4)">2.2uF/25V</text>
<text x="54.3" y="31.5">C5</text>
<text x="97.1" y="32">L2</text>
<text x="126.4" y="35.8" transform="rotate(-90 126.4 35.8)">104/25V</text>
<text x="128.8" y="33.4" transform="rotate(-90 128.8 33.4)">C8</text>
<text x="42.7" y="36">L1</text>
<text x="42.7" y="40.9">5A</text>
<text x="90.5" y="39.7" transform="rotate(-90 90.5 39.7)">C2</text>
<text x="97.1" y="36.7">5A</text>
<text x="138.4" y="37.5" transform="rotate(-90 138.4 37.5)">NTC1</text>
<text x="36.2" y="43.8" transform="rotate(-90 36.2 43.8)">C1</text>
<text x="38.1" y="46.4" transform="rotate(-90 38.1 46.4)">NC</text>
<text x="45.8" y="47.6" transform="rotate(-90 45.8 47.6)">C4</text>
<text x="92.5" y="42.3" transform="rotate(-90 92.5 42.3)">NC</text>
<text x="100.2" y="43.5" transform="rotate(-90 100.2 43.5)">C6</text>
<text x="102.1" y="46.2" transform="rotate(-90 102.1 46.2)">10uF/25V</text>
<text x="140.8" y="42.1" transform="rotate(-90 140.8 42.1)">10K@B=3380</text>
<text x="47.8" y="50.2" transform="rotate(-90 47.8 50.2)">10uF/25V</text>
<text x="232" y="53.6">C12</text>
<text x="251" y="53.1">L4</text>
<text x="230.3" y="59.6">104/25V</text>
<text x="251.2" y="57">2.2uH</text>
<text x="184.6" y="65.4">U1</text>
<text x="259.4" y="63" transform="rotate(-90 259.4 63)">C14</text>
<text x="261.3" y="65.9" transform="rotate(-90 261.3 65.9)">22uF/16V</text>
<text x="267.5" y="63" transform="rotate(-90 267.5 63)">C15</text>
<text x="269.2" y="65.9" transform="rotate(-90 269.2 65.9)">22uF/16V</text>
<text x="274.8" y="63.2" transform="rotate(-90 274.8 63.2)">C16</text>
<text x="282.7" y="63" transform="rotate(-90 282.7 63)">C17</text>
<text x="284.6" y="65.9" transform="rotate(-90 284.6 65.9)">22uF/16V</text>
<text x="182.9" y="68.7">IP9653_LED_CLL_F</text>
<text x="276.2" y="66.4" transform="rotate(-90 276.2 66.4)">22uF/16V</text>
<text x="62.9" y="76.9">J1</text>
<text x="243.8" y="76.7">D1</text>
<text x="247.6" y="77.9">SS34</text>
<text x="107.1" y="83.2" transform="rotate(-90 107.1 83.2)">C11</text>
<text x="26.4" y="86.1">LED1</text>
<text x="102.1" y="85.3">L3</text>
<text x="113.6" y="84.2" transform="rotate(-90 113.6 84.2)">2.2uF/25V</text>
<text x="242.3" y="89.2">NC</text>
<text x="242.6" y="86.8">R6</text>
<text x="27.1" y="95.7" transform="rotate(-90 27.1 95.7)">R1</text>
<text x="29.7" y="95.2" transform="rotate(-90 29.7 95.2)">R2</text>
<text x="32.3" y="95.5" transform="rotate(-90 32.3 95.5)">R3</text>
<text x="35.9" y="96" transform="rotate(-90 35.9 96)">R4</text>
<text x="97.5" y="95.7" transform="rotate(-90 97.5 95.7)">NC</text>
<text x="102.1" y="90.2">5A</text>
<text x="103.3" y="95.7" transform="rotate(-90 103.3 95.7)">C3</text>
<text x="242.6" y="94">C13</text>
<text x="39.3" y="96.2" transform="rotate(-90 39.3 96.2)">R5</text>
<text x="105.2" y="101.7" transform="rotate(-90 105.2 101.7)">C18</text>
<text x="242.6" y="96.4">NC</text>
<text x="267.6" y="98.6">R7</text>
<text x="27.1" y="102.2" transform="rotate(-90 27.1 102.2)">100R</text>
<text x="29.9" y="102.4" transform="rotate(-90 29.9 102.4)">100R</text>
<text x="32.6" y="102.7" transform="rotate(-90 32.6 102.7)">100R</text>
<text x="35.9" y="102.7" transform="rotate(-90 35.9 102.7)">100R</text>
<text x="39.1" y="103" transform="rotate(-90 39.1 103)">100R</text>
<text x="107.1" y="104.4" transform="rotate(-90 107.1 104.4)">10uF/25V</text>
<text x="267.8" y="102.4">22K/NC</text>
<text x="62.9" y="110.6">TYPE-C</text>
<text x="271.4" y="109.2">U3</text>
<text x="271.4" y="111.5">ic</text>
<text x="258.9" y="114.9">R9</text>
<text x="258.9" y="117.3">1K</text>
<text x="210.6" y="125.1">CP1</text>
<text x="260.4" y="123.4">C26</text>
<text x="24.7" y="131.8">U2</text>
<text x="149.7" y="126.7" transform="rotate(-90 149.7 126.7)">C19</text>
<text x="151.6" y="129.9" transform="rotate(-90 151.6 129.9)">22uF/25V</text>
<text x="157.9" y="127" transform="rotate(-90 157.9 127)">C20</text>
<text x="159.6" y="129.4" transform="rotate(-90 159.6 129.4)">22uF/25V</text>
<text x="166.5" y="126.7" transform="rotate(-90 166.5 126.7)">C21</text>
<text x="168" y="129.4" transform="rotate(-90 168 129.4)">22uF/25V</text>
<text x="174.5" y="127" transform="rotate(-90 174.5 127)">C22</text>
<text x="176.7" y="129.6" transform="rotate(-90 176.7 129.6)">22uF/25V</text>
<text x="182.2" y="127" transform="rotate(-90 182.2 127)">C23</text>
<text x="184.1" y="130.1" transform="rotate(-90 184.1 130.1)">22uF/25V</text>
<text x="190.4" y="127" transform="rotate(-90 190.4 127)">C24</text>
<text x="191.8" y="129.6" transform="rotate(-90 191.8 129.6)">22uF/25V</text>
<text x="197.3" y="127" transform="rotate(-90 197.3 127)">C25</text>
<text x="199.5" y="129.6" transform="rotate(-90 199.5 129.6)">22uF/25V</text>
<text x="208.4" y="129.4">220UF固态</text>
<text x="260.1" y="130.3">100nF/16V</text>
<text x="95.6" y="142.1">100nF/16V</text>
<text x="101.9" y="143.8">C28</text>
<text x="109.6" y="138.5">烧录接口</text>
<text x="153.8" y="141.4">R8</text>
<text x="171.4" y="140.2">D2</text>
<text x="175.2" y="141.1">1N5819</text>
<text x="153.8" y="146.2">1M</text>
<text x="160.6" y="146.7">Q1</text>
<text x="160.6" y="149.1">PMOS</text>
<text x="175" y="146.7">Q4</text>
<text x="175" y="149.1">PMOS</text>
<text x="195.4" y="148.8">USBA</text>
<text x="202.9" y="147.9">J2</text>
<text x="224.3" y="149.6">R16</text>
<text x="100.9" y="153.4">1K</text>
<text x="171.4" y="154.6">R14</text>
<text x="224.3" y="154.4">100K</text>
<text x="236.6" y="150.5">Q3</text>
<text x="236.6" y="152.9">8550</text>
<text x="272.2" y="154.9">10K</text>
<text x="274.6" y="151">R22</text>
<text x="101.4" y="159.9">R18</text>
<text x="112.9" y="159.9">R10</text>
<text x="121.4" y="159.9">R11</text>
<text x="128.8" y="156.5">R12</text>
<text x="128.8" y="159">510K</text>
<text x="171.4" y="157">10K</text>
<text x="179.3" y="159.4">100nF/16V</text>
<text x="193.2" y="156.8">C27</text>
<text x="237.5" y="158">R21</text>
<text x="262" y="157">Q2</text>
<text x="112.9" y="162.3">3.3K</text>
<text x="121.4" y="162.3">3.3K</text>
<text x="146.1" y="165.4">R13</text>
<text x="229.8" y="162.3">43K</text>
<text x="246" y="165.4">R23</text>
<text x="267.1" y="165.7" transform="rotate(-90 267.1 165.7)">2N7002</text>
<text x="273.6" y="162.6">S1</text>
<text x="273.6" y="167.4">KEY</text>
<text x="5.9" y="168.3">C30 C29</text>
<text x="24.7" y="173.9">QFN20</text>
<text x="146.1" y="170.3">1K</text>
<text x="155.7" y="170.3">R15</text>
<text x="188.7" y="172" transform="rotate(-90 188.7 172)">0.02R</text>
<text x="192.1" y="168.8">R19</text>
<text x="229.6" y="169.8">R20</text>
<text x="229.6" y="172.4">51K</text>
<text x="245.2" y="168.3">100K</text>
<text x="273.6" y="169.8">SW_SMD</text>
<text x="9" y="178.4">0.1uF/16V</text>
<text x="10.7" y="175.1">1uF/16V</text>
<text x="155.7" y="175.1">100K</text>
</g>
<g font-size="2.2" fill="#800000">
<text x="177.6" y="23.7">VIN</text>
<text x="186.3" y="23.3">VBUS</text>
<text x="196" y="23.7">VSYS</text>
<text x="71.3" y="34.3">VOUT1</text>
<text x="82.4" y="35.6">DMA1</text>
<text x="111.7" y="33.1">VOUT1</text>
<text x="18.7" y="40.9">DMA2</text>
<text x="18.7" y="38.4">VOUT2</text>
<text x="28" y="39.6">DMA2</text>
<text x="55.9" y="37.3">VOUT2</text>
<text x="72.5" y="36.7">DMA1</text>
<text x="73" y="39.2">DPA1</text>
<text x="73" y="41.6">GND</text>
<text x="82.4" y="38">DPA1</text>
<text x="18.7" y="45.7">CL</text>
<text x="18.7" y="43.3">DPA2</text>
<text x="28" y="42">DPA2</text>
<text x="29.3" y="44.4">CL</text>
<text x="145.4" y="46.1">KEY21</text>
<text x="18.7" y="48">GND</text>
<text x="142.7" y="51">NTC</text>
<text x="224.8" y="51">LED4</text>
<text x="283.3" y="53.3">VBAT+</text>
<text x="145.4" y="55.8">DPB23</text>
<text x="226" y="55.8">BST</text>
<text x="145.4" y="60.6">DMB24</text>
<text x="146.9" y="65.4">DPC</text>
<text x="233.4" y="65.4">LX</text>
<text x="146.6" y="70.2">DMC</text>
<text x="147.3" y="75">CC2</text>
<text x="146.1" y="79.8">CC128</text>
<text x="48" y="86.5">VBUS</text>
<text x="52.1" y="88.9">CC1 A5</text>
<text x="89.1" y="86.5">VBUSC</text>
<text x="112.2" y="86.5">VBUS</text>
<text x="144.9" y="84.6">CL</text>
<text x="145.7" y="89.4">DPA1</text>
<text x="52.1" y="91.4">DPC A6</text>
<text x="52.3" y="93.8">DMCA7</text>
<text x="49.9" y="98.6">VBUS A9</text>
<text x="277.2" y="99.3">LED5</text>
<text x="213.5" y="105.8" transform="rotate(90 213.5 105.8)">GND</text>
<text x="164.4" y="109.7" transform="rotate(-90 164.4 109.7)">DMA1</text>
<text x="169.2" y="109.2" transform="rotate(-90 169.2 109.2)">DPA2</text>
<text x="174" y="109" transform="rotate(-90 174 109)">DMA2</text>
<text x="178.8" y="109.2" transform="rotate(-90 178.8 109.2)">VOUT2</text>
<text x="183.6" y="109.2" transform="rotate(-90 183.6 109.2)">VOUT2</text>
<text x="188.4" y="109.2" transform="rotate(-90 188.4 109.2)">VOUT1</text>
<text x="193.2" y="109.2" transform="rotate(-90 193.2 109.2)">VOUT1</text>
<text x="207.7" y="112.1" transform="rotate(-90 207.7 112.1)">SLK</text>
<text x="246" y="111.5">VBAT+</text>
<text x="145.9" y="119">VSYS</text>
<text x="175.5" y="117.8">VSYS</text>
<text x="97.5" y="125.3">VCC</text>
<text x="250.3" y="127.2">B-</text>
<text x="144.2" y="143.8">VCC</text>
<text x="162.7" y="142.6">WAKE</text>
<text x="89.4" y="146.2">IS</text>
<text x="131.4" y="148.7">INT</text>
<text x="236.3" y="146">VOUT3</text>
<text x="272.4" y="145.7">KEY</text>
<text x="6.4" y="151">VCC</text>
<text x="103.8" y="155.8">V-</text>
<text x="111.7" y="154.4" transform="rotate(-90 111.7 154.4)">SLK</text>
<text x="120.1" y="154.9" transform="rotate(-90 120.1 154.9)">SDA</text>
<text x="145.7" y="152.2">VOUT1</text>
<text x="190.9" y="152.2">VOUT3</text>
<text x="213.5" y="150.8">VBAT+</text>
<text x="89.1" y="160.7">G1</text>
<text x="138.4" y="166.8">G1</text>
<text x="192.8" y="164">V-</text>
<text x="110.1" y="172">VCC</text>
</g>
<g font-size="2.2">
<text x="103.8" y="34.8" transform="rotate(-90 103.8 34.8)">.</text>
<text x="164.4" y="33.2" transform="rotate(-90 164.4 33.2)">20 VCC</text>
<text x="169.2" y="33.2" transform="rotate(-90 169.2 33.2)">19</text>
<text x="174" y="33.2" transform="rotate(-90 174 33.2)">18VBAT+</text>
<text x="178.8" y="33.2" transform="rotate(-90 178.8 33.2)">17</text>
<text x="183.6" y="33.2" transform="rotate(-90 183.6 33.2)">16</text>
<text x="188.4" y="33.2" transform="rotate(-90 188.4 33.2)">15</text>
<text x="193.2" y="33.2" transform="rotate(-90 193.2 33.2)">14</text>
<text x="198" y="33.2" transform="rotate(-90 198 33.2)">13</text>
<text x="202.9" y="33.2" transform="rotate(-90 202.9 33.2)">12</text>
<text x="207.7" y="33.2" transform="rotate(-90 207.7 33.2)">11 LED6</text>
<text x="49.4" y="38.9" transform="rotate(-90 49.4 38.9)">.</text>
<text x="156.5" y="47.3">KEY</text>
<text x="165.6" y="42.8" transform="rotate(-90 165.6 42.8)">VCC</text>
<text x="170.4" y="45" transform="rotate(-90 170.4 45)">AGND</text>
<text x="175.2" y="42.8" transform="rotate(-90 175.2 42.8)">BAT</text>
<text x="180" y="42.5" transform="rotate(-90 180 42.5)">VIN</text>
<text x="184.8" y="42.5" transform="rotate(-90 184.8 42.5)">VIN</text>
<text x="189.6" y="44.2" transform="rotate(-90 189.6 44.2)">VBUS</text>
<text x="194.4" y="44.2" transform="rotate(-90 194.4 44.2)">VBUS</text>
<text x="199.3" y="44" transform="rotate(-90 199.3 44)">VSYS</text>
<text x="204" y="44" transform="rotate(-90 204 44)">VSYS</text>
<text x="208.9" y="44" transform="rotate(-90 208.9 44)">LED6</text>
<text x="211.8" y="47.3">LED5</text>
<text x="221.7" y="46.1">10 LED5</text>
<text x="149.3" y="51">22</text>
<text x="156.5" y="52.2">NTC</text>
<text x="211.8" y="52.2">LED4</text>
<text x="221.7" y="51">9</text>
<text x="156.5" y="57">DPB</text>
<text x="213" y="57">BST</text>
<text x="221.7" y="55.8">8</text>
<text x="241.8" y="55.8">2</text>
<text x="257.3" y="55.8">1</text>
<text x="149.3" y="65.4">25</text>
<text x="156.5" y="61.8">DMB</text>
<text x="213.9" y="61.8">LX</text>
<text x="221.7" y="65.4">6</text>
<text x="221.7" y="60.6">7</text>
<text x="149.3" y="70.2">26</text>
<text x="156.5" y="66.6">DPC</text>
<text x="156.5" y="71.4">DMC</text>
<text x="213.9" y="71.4">LX</text>
<text x="213.9" y="66.6">LX</text>
<text x="221.7" y="70.2">5</text>
<text x="149.3" y="75">27</text>
<text x="156.5" y="76.2">CC2</text>
<text x="213.9" y="76.2">LX</text>
<text x="221.7" y="75">4</text>
<text x="56.6" y="79.3">A1</text>
<text x="56.6" y="81.7">A2</text>
<text x="64.3" y="80.5">GND</text>
<text x="64.3" y="82.9">TX1+</text>
<text x="73.2" y="82.9">RX1+</text>
<text x="74" y="80.5">GND</text>
<text x="83.4" y="81.7">B11</text>
<text x="83.4" y="79.3">B12</text>
<text x="156.5" y="81">CC1</text>
<text x="213.9" y="81">LX</text>
<text x="221.7" y="79.8">3</text>
<text x="241.4" y="80.8" transform="rotate(-180 241.4 80.8)">.</text>
<text x="8.8" y="85.6" transform="rotate(-90 8.8 85.6)">1</text>
<text x="12.4" y="85.6" transform="rotate(-90 12.4 85.6)">2</text>
<text x="16" y="85.6" transform="rotate(-90 16 85.6)">3</text>
<text x="19.6" y="85.6" transform="rotate(-90 19.6 85.6)">4</text>
<text x="23.2" y="85.6" transform="rotate(-90 23.2 85.6)">5</text>
<text x="56.6" y="84.2">A3</text>
<text x="56.6" y="86.5">A4</text>
<text x="64.3" y="85.3">TX1-</text>
<text x="64.3" y="87.8">VBUS</text>
<text x="73" y="87.8">VBUS</text>
<text x="73.7" y="85.3">RX1-</text>
<text x="83.4" y="88.9">B8</text>
<text x="83.4" y="86.5">B9</text>
<text x="83.4" y="84.2">B10</text>
<text x="108.8" y="88.3" transform="rotate(-90 108.8 88.3)">.</text>
<text x="149.3" y="84.6">29</text>
<text x="149.3" y="89.4">30</text>
<text x="156.5" y="85.8">CL</text>
<text x="211.8" y="85.8">LED3</text>
<text x="221.7" y="89.4">1 SDA</text>
<text x="221.7" y="84.6">2INT</text>
<text x="64.3" y="90.2">CC1</text>
<text x="64.3" y="92.6">D+</text>
<text x="64.3" y="95">D-</text>
<text x="73.2" y="90.2">SBU2</text>
<text x="75.6" y="95">D+</text>
<text x="76.4" y="92.6">D-</text>
<text x="83.4" y="93.8">B6 DPC</text>
<text x="83.4" y="91.4">B7DMC</text>
<text x="156.5" y="90.6">DPA1</text>
<text x="211.8" y="90.6">LED2</text>
<text x="55.7" y="101">A10</text>
<text x="56.6" y="96.2">A8</text>
<text x="64.3" y="97.4">SBU1</text>
<text x="64.3" y="99.8">VBUS</text>
<text x="73" y="99.8">VBUS</text>
<text x="74.5" y="97.4">CC2</text>
<text x="83.4" y="101">B3</text>
<text x="83.4" y="98.6">B4</text>
<text x="83.4" y="96.2">B5CC2</text>
<text x="165.6" y="98.4" transform="rotate(-90 165.6 98.4)">DMA1</text>
<text x="170.4" y="98.4" transform="rotate(-90 170.4 98.4)">DPA2</text>
<text x="175.2" y="98.4" transform="rotate(-90 175.2 98.4)">DMA2</text>
<text x="180" y="98.4" transform="rotate(-90 180 98.4)">VOUT2</text>
<text x="184.8" y="98.4" transform="rotate(-90 184.8 98.4)">VOUT2</text>
<text x="189.6" y="98.4" transform="rotate(-90 189.6 98.4)">VOUT1</text>
<text x="194.4" y="98.4" transform="rotate(-90 194.4 98.4)">VOUT1</text>
<text x="199.3" y="98.4" transform="rotate(-90 199.3 98.4)">VSYS</text>
<text x="204" y="98.4" transform="rotate(-90 204 98.4)">VSYS</text>
<text x="208.9" y="98.4" transform="rotate(-90 208.9 98.4)">LED1</text>
<text x="213.7" y="98.4" transform="rotate(-90 213.7 98.4)">EPAD</text>
<text x="55.7" y="103.4">A11</text>
<text x="55.7" y="105.8">A12</text>
<text x="64.3" y="102.2">RX2-</text>
<text x="64.3" y="104.6">RX2+</text>
<text x="64.3" y="107">GND</text>
<text x="73.5" y="104.6">TX2+</text>
<text x="74" y="107">GND</text>
<text x="74" y="102.2">TX2-</text>
<text x="83.4" y="105.8">B1</text>
<text x="83.4" y="103.4">B2</text>
<text x="164.4" y="105.6" transform="rotate(-90 164.4 105.6)">31</text>
<text x="169.2" y="105.6" transform="rotate(-90 169.2 105.6)">32</text>
<text x="174" y="105.6" transform="rotate(-90 174 105.6)">33</text>
<text x="178.8" y="105.6" transform="rotate(-90 178.8 105.6)">34</text>
<text x="183.6" y="105.6" transform="rotate(-90 183.6 105.6)">35</text>
<text x="188.4" y="105.6" transform="rotate(-90 188.4 105.6)">36</text>
<text x="193.2" y="105.6" transform="rotate(-90 193.2 105.6)">37</text>
<text x="198" y="105.6" transform="rotate(-90 198 105.6)">38</text>
<text x="202.9" y="105.6" transform="rotate(-90 202.9 105.6)">39</text>
<text x="207.7" y="105.6" transform="rotate(-90 207.7 105.6)">40</text>
<text x="212.5" y="105.6" transform="rotate(-90 212.5 105.6)">41</text>
<text x="266.6" y="114">8</text>
<text x="284.6" y="114">1</text>
<text x="207.7" y="119.8" transform="rotate(-90 207.7 119.8)">1</text>
<text x="266.6" y="118.8">6</text>
<text x="266.6" y="116.4">7</text>
<text x="284.6" y="116.4">2</text>
<text x="284.6" y="118.8">3</text>
<text x="111" y="125.3">1</text>
<text x="266.6" y="121.2">5</text>
<text x="276.9" y="122.6" transform="rotate(-90 276.9 122.6)">9</text>
<text x="284.6" y="121.2">4</text>
<text x="111" y="127.7">2</text>
<text x="111" y="130.1">3</text>
<text x="208.9" y="126.7" transform="rotate(-90 208.9 126.7)">21</text>
<text x="275.7" y="128.9" transform="rotate(-90 275.7 128.9)">9</text>
<text x="19.9" y="135.4">1</text>
<text x="84.8" y="135.4">20</text>
<text x="111" y="132.5">4</text>
<text x="111" y="134.9">5</text>
<text x="207.7" y="133" transform="rotate(-90 207.7 133)">2</text>
<text x="19.9" y="142.6">3</text>
<text x="19.9" y="139">2</text>
<text x="84.8" y="139">19 WAKE</text>
<text x="84.8" y="142.6">18</text>
<text x="19.9" y="146.2">4</text>
<text x="19.9" y="149.8">5</text>
<text x="84.8" y="149.8">16</text>
<text x="84.8" y="146.2">17</text>
<text x="160.5" y="144.3" transform="rotate(-90 160.5 144.3)">.</text>
<text x="272.4" y="146.7" transform="rotate(-180 272.4 146.7)">.</text>
<text x="19.9" y="153.4">6</text>
<text x="84.8" y="153.4">15</text>
<text x="98.5" y="155.8">.</text>
<text x="171.4" y="153.2" transform="rotate(-180 171.4 153.2)">.</text>
<text x="205.3" y="153.4">1</text>
<text x="205.3" y="155.8">2</text>
<text x="231" y="152.5" transform="rotate(-90 231 152.5)">.</text>
<text x="19.9" y="157">7</text>
<text x="19.9" y="160.7">8</text>
<text x="84.8" y="157">14</text>
<text x="84.8" y="160.7">13</text>
<text x="205.3" y="158.2">3</text>
<text x="205.3" y="160.7">4</text>
<text x="237.5" y="156.5" transform="rotate(-180 237.5 156.5)">.</text>
<text x="18.9" y="167.8">10</text>
<text x="19.9" y="164.3">9</text>
<text x="84.8" y="164.3">12</text>
<text x="84.8" y="167.8">11</text>
<text x="237.5" y="166.2" transform="rotate(-180 237.5 166.2)">.</text>
<text x="152.8" y="168.4" transform="rotate(-90 152.8 168.4)">.</text>
<text x="162.5" y="173.2" transform="rotate(-90 162.5 173.2)">.</text>
<text x="189.6" y="173.6">.</text>
</g>
<g font-size="1.8" fill="#800000">
<text x="87.2" y="33.3">V1+</text>
<text x="33.6" y="37.4">V2+</text>
<text x="8.8" y="89.2" transform="rotate(-90 8.8 89.2)">1</text>
<text x="12.4" y="89.2" transform="rotate(-90 12.4 89.2)">2</text>
<text x="16.1" y="89.2" transform="rotate(-90 16.1 89.2)">3</text>
<text x="19.7" y="89.2" transform="rotate(-90 19.7 89.2)">4</text>
<text x="23.3" y="89.2" transform="rotate(-90 23.3 89.2)">5</text>
<text x="8.8" y="105.6" transform="rotate(-90 8.8 105.6)">L1</text>
<text x="12.4" y="105.6" transform="rotate(-90 12.4 105.6)">L2</text>
<text x="16.1" y="105.3" transform="rotate(-90 16.1 105.3)">L3</text>
<text x="19.7" y="105.1" transform="rotate(-90 19.7 105.1)">L4</text>
<text x="23.3" y="105.1" transform="rotate(-90 23.3 105.1)">L5</text>
<text x="104.8" y="129.1">ICK</text>
<text x="104.8" y="126.7">IDA</text>
<text x="87.9" y="135.6">CLK</text>
<text x="104.8" y="133.9">CLK</text>
<text x="14.3" y="150">IDA</text>
<text x="89.1" y="150">SW1</text>
<text x="89.8" y="153.6">ICK</text>
<text x="17.7" y="160.6">L5</text>
<text x="198.6" y="157.5" transform="rotate(-90 198.6 157.5)">D</text>
<text x="248.1" y="158.4">SW1</text>
<text x="17.7" y="164.4">L4</text>
<text x="90.1" y="164.4">L1</text>
<text x="229.6" y="165.4">D</text>
<text x="16.5" y="168">L3</text>
<text x="90.1" y="168">L2</text>
</g>
<g font-size="1.7" fill="#000080">
<text x="166.1" y="167.4">Q2</text>
<text x="164.6" y="169.8">2N3904</text>
</g>
</svg>
